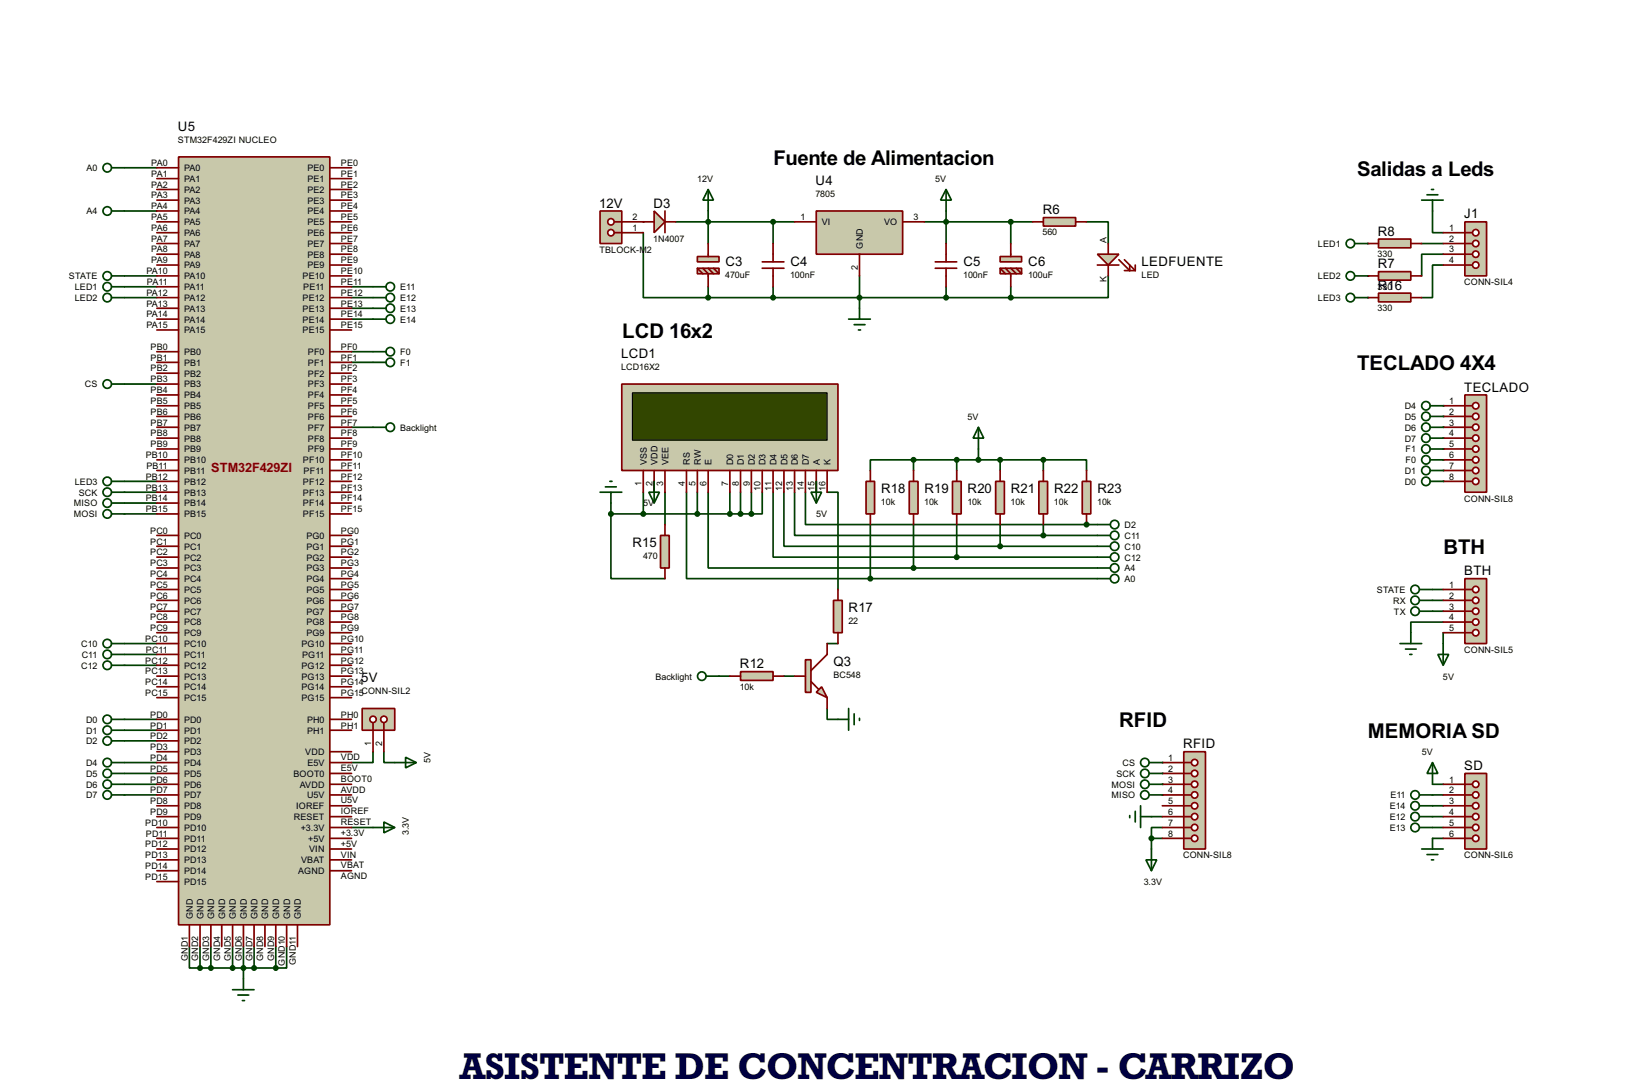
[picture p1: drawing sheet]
<svg xmlns="http://www.w3.org/2000/svg" width="383mm" height="256mm" viewBox="0 0 383 256" stroke-linecap="round" stroke-linejoin="round" font-family="sans-serif">
<g fill="none" stroke="#004000" stroke-width=".4">
<path d="M158.8 52.1h27.9M166.4 49.6v7.6M181.7 52.1v5.1M217.2 52.1h25.4M222.3 49.6v7.6M237.5 52.1v5.1M255.3 52.1h5.1v5.1M166.4 67.4v2.5h71.1M181.7 67.4v2.5M202 64.8v5.1M222.3 67.4v2.5M237.5 67.4v2.5"/>
<path d="M260.4 64.8v5.1h-22.9"/>
</g>
<g fill="#004000">
<circle cx="321.4" cy="57.2" r=".2"/>
<circle cx="321.4" cy="64.8" r=".2"/>
</g>
<g fill="none" stroke="#004000" stroke-width=".4">
<path d="M151.2 115.6v5.1h22.8v-5.1M153.7 113.1v2.5M163.9 115.6v5.1M171.5 115.6v5.1M191.8 113.1v2.5M194.4 115.6h2.5v22.9M214.7 108h-10.2v2.5M214.7 108h30.5M214.7 108v2.5M224.8 108v2.5M229.9 105.5v2.5M235 108v2.5"/>
<path d="M245.2 108h10.1v2.5M245.2 108v2.5M169 158.8h2.5M336.6 184.2h2.5M336.6 186.7h2.5M336.6 189.3h2.5M336.6 191.8h2.5M336.6 196.9h2.5M336.6 194.4h2.5"/>
</g>
<g fill="#004000">
<circle cx="339.1" cy="95.3" r=".2"/>
<circle cx="339.1" cy="97.8" r=".2"/>
<circle cx="339.1" cy="100.4" r=".2"/>
<circle cx="339.1" cy="102.9" r=".2"/>
<circle cx="339.1" cy="105.5" r=".2"/>
<circle cx="339.1" cy="108" r=".2"/>
<circle cx="339.1" cy="110.5" r=".2"/>
<circle cx="339.1" cy="113.1" r=".2"/>
</g>
<g fill="none" stroke="#004000" stroke-width=".4">
<path d="M156.3 115.6v7.6M166.4 115.6v17.8h48.3M181.7 115.6v15.3h43.1M184.2 115.6v12.7h50.8M186.7 115.6v10.2h58.5M214.7 123.2v10.2M214.7 133.4h43.2M224.8 123.2v7.7M224.8 130.9h33.1M235 123.2v5.1M235 128.3h22.9M245.2 123.2v2.6"/>
<path d="M245.2 125.8h12.7"/>
</g>
<circle cx="255.3" cy="123.2" r=".2" fill="#004000"/>
<path d="M29.3 49.6h7.6M151.2 54.7v15.2h15.2M189.3 115.6v7.6h68.6M29.3 151.2h7.6M29.3 153.7h7.6M29.3 156.3h7.6" fill="none" stroke="#004000" stroke-width=".4"/>
<circle cx="151.2" cy="52.1" r=".2" fill="#004000"/>
<g fill="none" stroke="#004000" stroke-width=".4">
<path d="M29.3 39.4h7.6M82.6 85.1h5.1M82.6 82.6h5.1M82.6 100.4h5.1M161.3 115.6v20.3h43.2M176.6 115.6v5.1M179.1 115.6v5.1h-2.5M174 120.7h2.6M204.5 123.2v12.7M204.5 135.9h53.4M29.3 174h7.6M29.3 179.1h7.6"/>
<path d="M29.3 169h7.6M29.3 171.5h7.6M29.3 181.7h7.6M29.3 184.2h7.6M29.3 186.7h7.6M82.6 194.4h5.1M44.5 222.3v5.1h2.5M47 227.4h17.8M47 222.3v5.1M49.6 222.3v5.1M54.7 222.3v5.1M57.2 222.3v7.6"/>
<path d="M59.7 222.3v5.1M64.8 222.3v5.1M67.4 222.3v5.1h-2.6"/>
</g>
<circle cx="321.4" cy="69.9" r=".2" fill="#004000"/>
<path d="M184.2 158.8h2.5M194.4 151.2h2.5M194.4 166.4v2.6h2.5" fill="none" stroke="#004000" stroke-width=".4"/>
<g fill="#004000">
<circle cx="273.1" cy="179.1" r=".2"/>
<circle cx="273.1" cy="181.7" r=".2"/>
<circle cx="273.1" cy="184.2" r=".2"/>
<circle cx="273.1" cy="186.7" r=".2"/>
</g>
<g fill="none" stroke="#004000" stroke-width=".4">
<path d="M334.1 57.2h5M336.6 49.6v5.1h2.5M339.1 59.7h-5v5.1M29.3 67.4h7.6M29.3 69.9h7.6M29.3 64.8h7.6M82.6 67.4h5.1M82.6 69.9h5.1M82.6 75h5.1M82.6 72.4h5.1M202 69.9v2.5M339.1 62.3h-2.5v7.6h-2.5"/>
<path d="M29.3 90.2h7.6M29.3 118.2h7.6M29.3 115.6h7.6M29.3 113.1h7.6M143.6 118.2v2.5M29.3 120.7h7.6M143.6 120.7v15.2h12.7M143.6 120.7h7.6M336.6 138.5h2.5M336.6 141h2.5M336.6 143.6h2.5M339.1 146.1h-7.6v2.5"/>
<path d="M339.1 148.6v2.6M87.7 176.6v2.5h-5.1M90.2 176.6v2.5h2.6M270.6 196.9h2.5M270.6 196.9v2.5M270.6 191.8h2.5M273.1 194.4h-2.5v2.5"/>
</g>
<path d="M153.7 49.6l2.6 2.5-2.6 2.6z" fill="#c8c8aa" stroke="#800000" stroke-width=".4"/>
<path d="M151.2 52.1h2.5M156.3 49.6v5.1M156.3 52.1h2.5" fill="none" stroke="#800000" stroke-width=".4"/>
<g fill="#c8c8aa" stroke="#800000" stroke-width=".4">
<path d="M163.9 60.3h5.1v1.2h-5.1z"/>
<path d="M163.9 63h5.1v1.3h-5.1z"/>
</g>
<path d="M166.4 57.2v3.1M181.7 57.2v4.3M163.9 63l1.3 1.3M165.2 63l1.2 1.3v3.1M166.4 63l1.3 1.3M167.7 63l1.3 1.3M179.1 61.5h5.1M179.1 63h5.1M181.7 63v4.4" fill="none" stroke="#800000" stroke-width=".4"/>
<g fill="#004000" stroke="#004000" stroke-width=".4">
<circle cx="166.4" cy="52.1" r=".5"/>
<circle cx="166.4" cy="69.9" r=".5"/>
</g>
<path d="M191.8 49.6h20.3v10.1h-20.3z" fill="#c8c8aa" stroke="#800000" stroke-width=".4"/>
<path d="M186.7 52.1h5.1M202 59.7v5.1M212.1 52.1h5.1M222.3 57.2v4.3M219.8 61.5h5M219.8 63h5M222.3 63v4.4" fill="none" stroke="#800000" stroke-width=".4"/>
<g fill="#004000" stroke="#004000" stroke-width=".4">
<circle cx="181.6" cy="52.1" r=".5"/>
<circle cx="181.6" cy="69.9" r=".5"/>
</g>
<g fill="#c8c8aa" stroke="#800000" stroke-width=".4">
<path d="M235 60.3h5.1v1.2h-5.1z"/>
<path d="M235 63h5.1v1.3h-5.1z"/>
</g>
<path d="M237.5 57.2v3.1M235 63l1.3 1.3M236.3 63l1.2 1.3v3.1M237.5 63l1.3 1.3M238.8 63l1.3 1.3" fill="none" stroke="#800000" stroke-width=".4"/>
<path d="M245.2 51.1h7.6v2h-7.6z" fill="#c8c8aa" stroke="#800000" stroke-width=".4"/>
<path d="M242.6 52.1h2.6M252.8 52.1h2.5" fill="none" stroke="#800000" stroke-width=".4"/>
<path d="M257.9 59.7h5l-2.5 2.6z" fill="#c8c8aa" stroke="#800000" stroke-width=".4"/>
<path d="M260.4 57.2v2.5M257.9 62.3h5M260.4 62.3v2.5M262.9 61l2.6 2.6v-1.3M264.2 61l2.6 2.6M264.2 63.6h2.6M266.8 62.3v1.3" fill="none" stroke="#800000" stroke-width=".4"/>
<g fill="#004000" stroke="#004000" stroke-width=".4">
<circle cx="222.3" cy="52.1" r=".5"/>
<circle cx="237.5" cy="52.1" r=".5"/>
<circle cx="201.9" cy="69.9" r=".5"/>
<circle cx="222.3" cy="69.9" r=".5"/>
<circle cx="237.5" cy="69.9" r=".5"/>
</g>
<path d="M166.4 44.5l1.3 2.5h-2.5zM166.4 44.5v5.1M222.3 44.5l1.3 2.5h-2.6zM222.3 44.5v5.1" fill="none" stroke="#004000" stroke-width=".4"/>
<path d="M323.9 63.8h7.6v2h-7.6z" fill="#c8c8aa" stroke="#800000" stroke-width=".4"/>
<path d="M321.4 64.8h2.5M331.5 64.8h2.6" fill="none" stroke="#800000" stroke-width=".4"/>
<path d="M323.9 56.2h7.6v2h-7.6z" fill="#c8c8aa" stroke="#800000" stroke-width=".4"/>
<path d="M321.4 57.2h2.5M331.5 57.2h2.6" fill="none" stroke="#800000" stroke-width=".4"/>
<g fill="none" stroke="#004000" stroke-width=".4">
<path d="M318.3 57.2h3.1M318.3 64.8h3.1"/>
<circle cx="317.3" cy="57.2" r="1"/>
<circle cx="317.3" cy="64.8" r="1"/>
</g>
<path d="M146.1 90.2h50.8v20.3h-50.8z" fill="#c8c8aa" stroke="#800000" stroke-width=".4"/>
<path d="M148.6 92.3h45.8v11.1h-45.8z" fill="#324600" stroke="#000" stroke-width=".25"/>
<g fill="none" stroke="#800000" stroke-width=".4">
<path d="M151.2 110.5v5.1M153.7 110.5v5.1M156.3 110.5v5.1M161.3 110.5v5.1M163.9 110.5v5.1M166.4 110.5v5.1M171.5 110.5v5.1M174 110.5v5.1M176.6 110.5v5.1M179.1 110.5v5.1M181.7 110.5v5.1M184.2 110.5v5.1"/>
<path d="M186.7 110.5v5.1M189.3 110.5v5.1M191.8 110.5v5.1M194.4 110.5v5.1"/>
</g>
<g fill="#004000" stroke="#004000" stroke-width=".4">
<circle cx="174" cy="120.7" r=".5"/>
<circle cx="171.5" cy="120.7" r=".5"/>
<circle cx="163.8" cy="120.7" r=".5"/>
<circle cx="151.1" cy="120.7" r=".5"/>
</g>
<path d="M141 115.6h5.1M142.3 114.4h2.5M143.3 113.1h.5M143.6 115.6v2.6M152.5 115.6h2.5l-1.3 2.6zM153.7 113.1v5.1" fill="none" stroke="#004000" stroke-width=".4"/>
<path d="M203.5 113.1h2v7.6h-2z" fill="#c8c8aa" stroke="#800000" stroke-width=".4"/>
<path d="M204.5 110.5v2.6M204.5 120.7v2.5" fill="none" stroke="#800000" stroke-width=".4"/>
<path d="M213.7 113.1h2v7.6h-2z" fill="#c8c8aa" stroke="#800000" stroke-width=".4"/>
<path d="M214.7 110.5v2.6M214.7 120.7v2.5" fill="none" stroke="#800000" stroke-width=".4"/>
<path d="M223.8 113.1h2.1v7.6h-2.1z" fill="#c8c8aa" stroke="#800000" stroke-width=".4"/>
<path d="M224.8 110.5v2.6M224.8 120.7v2.5" fill="none" stroke="#800000" stroke-width=".4"/>
<path d="M234 113.1h2v7.6h-2z" fill="#c8c8aa" stroke="#800000" stroke-width=".4"/>
<path d="M235 110.5v2.6M235 120.7v2.5" fill="none" stroke="#800000" stroke-width=".4"/>
<path d="M244.1 113.1h2.1v7.6h-2.1z" fill="#c8c8aa" stroke="#800000" stroke-width=".4"/>
<path d="M245.2 110.5v2.6M245.2 120.7v2.5" fill="none" stroke="#800000" stroke-width=".4"/>
<path d="M254.3 113.1h2v7.6h-2z" fill="#c8c8aa" stroke="#800000" stroke-width=".4"/>
<path d="M255.3 110.5v2.6M255.3 120.7v2.5" fill="none" stroke="#800000" stroke-width=".4"/>
<g fill="#004000" stroke="#004000" stroke-width=".4">
<circle cx="245.1" cy="108" r=".5"/>
<circle cx="235" cy="108" r=".5"/>
<circle cx="224.8" cy="108" r=".5"/>
<circle cx="214.6" cy="108" r=".5"/>
<circle cx="229.9" cy="108" r=".5"/>
</g>
<path d="M229.9 100.4l1.3 2.5h-2.5zM229.9 100.4v5.1" fill="none" stroke="#004000" stroke-width=".4"/>
<path d="M195.9 141h2v7.6h-2z" fill="#c8c8aa" stroke="#800000" stroke-width=".4"/>
<path d="M196.9 138.5v2.5M196.9 148.6v2.6" fill="none" stroke="#800000" stroke-width=".4"/>
<g fill="none" stroke="#004000" stroke-width=".4">
<path d="M165.9 158.8h3.1M196.9 169h2.5M199.4 166.4v5.1M200.7 167.7v2.5M202 168.7v.5"/>
<circle cx="164.9" cy="158.8" r="1"/>
</g>
<path d="M174 157.8h7.7v2h-7.7z" fill="#c8c8aa" stroke="#800000" stroke-width=".4"/>
<path d="M171.5 158.8h2.5M181.7 158.8h2.5" fill="none" stroke="#800000" stroke-width=".4"/>
<path d="M190.6 115.6h2.5l-1.3 2.6zM191.8 113.1v5.1" fill="none" stroke="#004000" stroke-width=".4"/>
<path d="M42 36.9h35.5v180.3h-35.5z" fill="#c8c8aa" stroke="#800000" stroke-width=".4"/>
<g fill="none" stroke="#800000" stroke-width=".4">
<path d="M36.9 39.4h5.1M77.5 39.4h5.1M36.9 42h5.1M36.9 44.5h5.1M36.9 47h5.1M36.9 52.1h5.1M36.9 54.7h5.1M36.9 57.2h5.1M36.9 59.7h5.1M36.9 49.6h5.1M77.5 42h5.1M77.5 44.5h5.1"/>
<path d="M77.5 47h5.1M77.5 52.1h5.1M77.5 54.7h5.1M77.5 57.2h5.1M77.5 59.7h5.1M77.5 49.6h5.1M36.9 62.3h5.1M36.9 64.8h5.1M36.9 67.4h5.1M36.9 69.9h5.1M36.9 72.4h5.1M36.9 75h5.1"/>
<path d="M36.9 77.5h5.1M77.5 62.3h5.1M77.5 64.8h5.1M77.5 67.4h5.1M77.5 69.9h5.1M77.5 72.4h5.1M77.5 75h5.1M77.5 77.5h5.1M36.9 82.6h5.1M36.9 85.1h5.1M36.9 87.7h5.1M36.9 90.2h5.1"/>
<path d="M36.9 92.8h5.1M36.9 95.3h5.1M36.9 97.8h5.1M77.5 82.6h5.1M77.5 85.1h5.1M77.5 87.7h5.1M77.5 90.2h5.1M77.5 92.8h5.1M77.5 95.3h5.1M77.5 97.8h5.1M36.9 100.4h5.1M36.9 102.9h5.1"/>
<path d="M36.9 105.5h5.1M36.9 108h5.1M36.9 110.5h5.1M36.9 113.1h5.1M36.9 115.6h5.1M36.9 118.2h5.1M77.5 100.4h5.1M77.5 102.9h5.1M77.5 105.5h5.1M77.5 108h5.1M77.5 110.5h5.1M77.5 113.1h5.1"/>
<path d="M77.5 115.6h5.1M77.5 118.2h5.1M36.9 120.7h5.1M36.9 125.8h5.1M36.9 128.3h5.1M36.9 130.9h5.1M36.9 133.4h5.1M36.9 135.9h5.1M36.9 138.5h5.1M77.5 120.7h5.1M77.5 125.8h5.1M77.5 128.3h5.1"/>
<path d="M77.5 130.9h5.1M77.5 133.4h5.1M77.5 135.9h5.1M77.5 138.5h5.1M36.9 141h5.1M36.9 143.6h5.1M36.9 146.1h5.1M36.9 148.6h5.1M36.9 151.2h5.1M36.9 153.7h5.1M36.9 156.3h5.1M36.9 158.8h5.1"/>
<path d="M77.5 141h5.1M77.5 143.6h5.1M77.5 146.1h5.1M77.5 148.6h5.1M77.5 151.2h5.1M77.5 153.7h5.1M77.5 156.3h5.1M77.5 158.8h5.1M36.9 161.3h5.1M36.9 163.9h5.1M36.9 169h5.1M36.9 171.5h5.1"/>
<path d="M36.9 174h5.1M36.9 176.6h5.1M36.9 179.1h5.1M77.5 161.3h5.1M77.5 163.9h5.1M77.5 169h5.1M77.5 171.5h5.1M77.5 176.6h5.1M77.5 179.1h5.1M36.9 181.7h5.1M36.9 184.2h5.1M36.9 186.7h5.1"/>
<path d="M36.9 189.3h5.1M36.9 191.8h5.1M36.9 194.4h5.1M36.9 196.9h5.1M36.9 199.4h5.1M77.5 181.7h5.1M77.5 184.2h5.1M77.5 186.7h5.1M77.5 189.3h5.1M77.5 191.8h5.1M77.5 194.4h5.1M77.5 196.9h5.1"/>
<path d="M77.5 199.4h5.1M36.9 202h5.1M36.9 204.5h5.1M36.9 207.1h5.1M44.5 217.2v5.1M47 217.2v5.1M49.6 217.2v5.1M52.1 217.2v5.1M54.7 217.2v5.1M57.2 217.2v5.1M59.7 217.2v5.1M62.3 217.2v5.1"/>
<path d="M64.8 217.2v5.1M67.4 217.2v5.1M69.9 217.2v5.1M77.5 202h5.1M77.5 204.5h5.1"/>
</g>
<g fill="none" stroke="#004000" stroke-width=".4">
<path d="M336.6 179.1l1.3 2.6h-2.6zM336.6 179.1v5.1M333.6 186.7h3M333.6 189.3h3M333.6 191.8h3"/>
<circle cx="332.5" cy="186.7" r="1"/>
<circle cx="332.5" cy="191.8" r="1"/>
<circle cx="332.5" cy="189.3" r="1"/>
</g>
<path d="M344.2 181.7h5.1v17.7h-5.1z" fill="#c8c8aa" stroke="#800000" stroke-width=".4"/>
<path d="M344.2 184.2h1.8" fill="none" stroke="#800000" stroke-width=".4"/>
<circle cx="346.7" cy="184.2" r=".75" fill="#feffff" stroke="#800000" stroke-width=".4"/>
<path d="M344.2 186.7h1.8" fill="none" stroke="#800000" stroke-width=".4"/>
<circle cx="346.7" cy="186.7" r=".75" fill="#feffff" stroke="#800000" stroke-width=".4"/>
<path d="M344.2 189.3h1.8" fill="none" stroke="#800000" stroke-width=".4"/>
<circle cx="346.7" cy="189.3" r=".75" fill="#feffff" stroke="#800000" stroke-width=".4"/>
<path d="M344.2 191.8h1.8" fill="none" stroke="#800000" stroke-width=".4"/>
<circle cx="346.7" cy="191.8" r=".75" fill="#feffff" stroke="#800000" stroke-width=".4"/>
<path d="M344.2 194.4h1.8" fill="none" stroke="#800000" stroke-width=".4"/>
<circle cx="346.7" cy="194.4" r=".75" fill="#feffff" stroke="#800000" stroke-width=".4"/>
<path d="M344.2 196.9h1.8" fill="none" stroke="#800000" stroke-width=".4"/>
<circle cx="346.7" cy="196.9" r=".75" fill="#feffff" stroke="#800000" stroke-width=".4"/>
<path d="M339.1 184.2h5.1M339.1 186.7h5.1M339.1 189.3h5.1M339.1 191.8h5.1M339.1 194.4h5.1M339.1 196.9h5.1" fill="none" stroke="#800000" stroke-width=".4"/>
<g fill="none" stroke="#004000" stroke-width=".4">
<path d="M333.6 194.4h3M334.1 199.4h5M336.6 196.9v2.5M335.3 200.7h2.6M336.4 202h.5"/>
<circle cx="332.5" cy="194.4" r="1"/>
</g>
<path d="M344.2 92.8h5.1v22.8h-5.1z" fill="#c8c8aa" stroke="#800000" stroke-width=".4"/>
<path d="M344.2 95.3h1.8" fill="none" stroke="#800000" stroke-width=".4"/>
<circle cx="346.7" cy="95.3" r=".75" fill="#feffff" stroke="#800000" stroke-width=".4"/>
<path d="M344.2 97.8h1.8" fill="none" stroke="#800000" stroke-width=".4"/>
<circle cx="346.7" cy="97.8" r=".75" fill="#feffff" stroke="#800000" stroke-width=".4"/>
<path d="M344.2 100.4h1.8" fill="none" stroke="#800000" stroke-width=".4"/>
<circle cx="346.7" cy="100.4" r=".75" fill="#feffff" stroke="#800000" stroke-width=".4"/>
<path d="M344.2 102.9h1.8" fill="none" stroke="#800000" stroke-width=".4"/>
<circle cx="346.7" cy="102.9" r=".75" fill="#feffff" stroke="#800000" stroke-width=".4"/>
<path d="M344.2 105.5h1.8" fill="none" stroke="#800000" stroke-width=".4"/>
<circle cx="346.7" cy="105.5" r=".75" fill="#feffff" stroke="#800000" stroke-width=".4"/>
<path d="M344.2 108h1.8" fill="none" stroke="#800000" stroke-width=".4"/>
<circle cx="346.7" cy="108" r=".75" fill="#feffff" stroke="#800000" stroke-width=".4"/>
<path d="M344.2 110.5h1.8" fill="none" stroke="#800000" stroke-width=".4"/>
<circle cx="346.7" cy="110.5" r=".75" fill="#feffff" stroke="#800000" stroke-width=".4"/>
<path d="M344.2 113.1h1.8" fill="none" stroke="#800000" stroke-width=".4"/>
<circle cx="346.7" cy="113.1" r=".75" fill="#feffff" stroke="#800000" stroke-width=".4"/>
<path d="M339.1 95.3h5.1M339.1 97.8h5.1M339.1 100.4h5.1M339.1 102.9h5.1M339.1 105.5h5.1M339.1 108h5.1M339.1 110.5h5.1M339.1 113.1h5.1" fill="none" stroke="#800000" stroke-width=".4"/>
<g fill="none" stroke="#004000" stroke-width=".4">
<path d="M336.1 95.3h3M336.1 97.8h3M336.1 100.4h3M336.1 102.9h3M336.1 105.5h3M336.1 108h3M336.1 110.5h3M336.1 113.1h3"/>
<circle cx="335" cy="95.3" r="1"/>
<circle cx="335" cy="97.8" r="1"/>
<circle cx="335" cy="102.9" r="1"/>
<circle cx="335" cy="100.4" r="1"/>
<circle cx="335" cy="105.5" r="1"/>
<circle cx="335" cy="113.1" r="1"/>
<circle cx="335" cy="108" r="1"/>
<circle cx="335" cy="110.5" r="1"/>
</g>
<path d="M155.2 125.8h2.1v7.6h-2.1z" fill="#c8c8aa" stroke="#800000" stroke-width=".4"/>
<path d="M156.3 123.2v2.6M156.3 133.4v2.5" fill="none" stroke="#800000" stroke-width=".4"/>
<g fill="none" stroke="#004000" stroke-width=".4">
<path d="M26.2 49.6h3.1M257.9 123.2h3M257.9 125.8h3M257.9 128.3h3M257.9 130.9h3M257.9 133.4h3M257.9 135.9h3M26.2 151.2h3.1M26.2 153.7h3.1M26.2 156.3h3.1"/>
<circle cx="25.2" cy="49.6" r="1"/>
<circle cx="261.9" cy="128.3" r="1"/>
<circle cx="261.9" cy="123.2" r="1"/>
<circle cx="261.9" cy="135.9" r="1"/>
<circle cx="261.9" cy="130.9" r="1"/>
<circle cx="261.9" cy="133.4" r="1"/>
<circle cx="261.9" cy="125.8" r="1"/>
<circle cx="25.2" cy="156.3" r="1"/>
<circle cx="25.2" cy="153.7" r="1"/>
<circle cx="25.2" cy="151.2" r="1"/>
</g>
<g fill="#004000" stroke="#004000" stroke-width=".4">
<circle cx="214.6" cy="133.4" r=".5"/>
<circle cx="224.8" cy="130.9" r=".5"/>
<circle cx="235" cy="128.3" r=".5"/>
<circle cx="245.1" cy="125.8" r=".5"/>
<circle cx="255.3" cy="123.2" r=".5"/>
</g>
<path d="M141 49.6h5.1v7.6h-5.1z" fill="#c8c8aa" stroke="#800000" stroke-width=".4"/>
<path d="M144.3 54.7h1.8" fill="none" stroke="#800000" stroke-width=".4"/>
<circle cx="143.5" cy="54.7" r=".75" fill="#feffff" stroke="#800000" stroke-width=".4"/>
<path d="M144.3 52.1h1.8" fill="none" stroke="#800000" stroke-width=".4"/>
<circle cx="143.5" cy="52.1" r=".75" fill="#feffff" stroke="#800000" stroke-width=".4"/>
<path d="M146.1 54.7h5.1M146.1 52.1h5.1" fill="none" stroke="#800000" stroke-width=".4"/>
<g fill="none" stroke="#004000" stroke-width=".4">
<path d="M26.2 39.4h3.1M87.7 85.1h3M87.7 82.6h3M87.7 100.4h3M26.2 174h3.1M26.2 179.1h3.1M26.2 169h3.1M26.2 171.5h3.1M26.2 181.7h3.1M26.2 184.2h3.1M26.2 186.7h3.1M87.7 194.4h5.1"/>
<path d="M90.2 193.1l2.6 1.3-2.6 1.2zM54.7 232.5h5M55.9 233.7h2.6M57 235h.5M57.2 229.9v2.6"/>
<circle cx="25.2" cy="39.4" r="1"/>
<circle cx="91.7" cy="85.1" r="1"/>
<circle cx="91.7" cy="82.6" r="1"/>
<circle cx="91.7" cy="100.4" r="1"/>
<circle cx="25.2" cy="169" r="1"/>
<circle cx="25.2" cy="171.5" r="1"/>
<circle cx="25.2" cy="179.1" r="1"/>
<circle cx="25.2" cy="174" r="1"/>
<circle cx="25.2" cy="184.2" r="1"/>
<circle cx="25.2" cy="186.7" r="1"/>
<circle cx="25.2" cy="181.7" r="1"/>
</g>
<g fill="#004000" stroke="#004000" stroke-width=".4">
<circle cx="204.5" cy="135.9" r=".5"/>
<circle cx="176.5" cy="120.7" r=".5"/>
<circle cx="64.8" cy="227.4" r=".5"/>
<circle cx="59.7" cy="227.4" r=".5"/>
<circle cx="57.2" cy="227.4" r=".5"/>
<circle cx="54.6" cy="227.4" r=".5"/>
<circle cx="49.5" cy="227.4" r=".5"/>
<circle cx="47" cy="227.4" r=".5"/>
</g>
<path d="M323.9 68.9h7.6v2h-7.6z" fill="#c8c8aa" stroke="#800000" stroke-width=".4"/>
<path d="M321.4 69.9h2.5M331.5 69.9h2.6" fill="none" stroke="#800000" stroke-width=".4"/>
<g fill="none" stroke="#004000" stroke-width=".4">
<path d="M334.1 47h5M335.3 45.8h2.6M336.4 44.5h.5M336.6 47v2.6M318.3 69.9h3.1"/>
<circle cx="317.3" cy="69.9" r="1"/>
</g>
<path d="M193.1 161.3l1.3 2.6-2.6-1.3z" fill="#c8c8aa" stroke="#800000" stroke-width=".4"/>
<path d="M189.3 155h1.3v7.6h-1.3z" fill="#c8c8aa" stroke="#800000" stroke-width=".4"/>
<path d="M186.7 158.8h2.6M194.4 151.2v2.5l-3.8 3.8M190.6 160.1l1.7 1.8M194.4 163.9v2.5" fill="none" stroke="#800000" stroke-width=".4"/>
<path d="M278.2 176.6h5.1v22.8h-5.1z" fill="#c8c8aa" stroke="#800000" stroke-width=".4"/>
<path d="M278.2 179.1h1.8" fill="none" stroke="#800000" stroke-width=".4"/>
<circle cx="280.7" cy="179.1" r=".75" fill="#feffff" stroke="#800000" stroke-width=".4"/>
<path d="M278.2 181.7h1.8" fill="none" stroke="#800000" stroke-width=".4"/>
<circle cx="280.7" cy="181.7" r=".75" fill="#feffff" stroke="#800000" stroke-width=".4"/>
<path d="M278.2 184.2h1.8" fill="none" stroke="#800000" stroke-width=".4"/>
<circle cx="280.7" cy="184.2" r=".75" fill="#feffff" stroke="#800000" stroke-width=".4"/>
<path d="M278.2 186.7h1.8" fill="none" stroke="#800000" stroke-width=".4"/>
<circle cx="280.7" cy="186.7" r=".75" fill="#feffff" stroke="#800000" stroke-width=".4"/>
<path d="M278.2 189.3h1.8" fill="none" stroke="#800000" stroke-width=".4"/>
<circle cx="280.7" cy="189.3" r=".75" fill="#feffff" stroke="#800000" stroke-width=".4"/>
<path d="M278.2 191.8h1.8" fill="none" stroke="#800000" stroke-width=".4"/>
<circle cx="280.7" cy="191.8" r=".75" fill="#feffff" stroke="#800000" stroke-width=".4"/>
<path d="M278.2 194.4h1.8" fill="none" stroke="#800000" stroke-width=".4"/>
<circle cx="280.7" cy="194.4" r=".75" fill="#feffff" stroke="#800000" stroke-width=".4"/>
<path d="M278.2 196.9h1.8" fill="none" stroke="#800000" stroke-width=".4"/>
<circle cx="280.7" cy="196.9" r=".75" fill="#feffff" stroke="#800000" stroke-width=".4"/>
<path d="M273.1 179.1h5.1M273.1 181.7h5.1M273.1 184.2h5.1M273.1 186.7h5.1M273.1 189.3h5.1M273.1 191.8h5.1M273.1 194.4h5.1M273.1 196.9h5.1" fill="none" stroke="#800000" stroke-width=".4"/>
<g fill="none" stroke="#004000" stroke-width=".4">
<path d="M26.2 67.4h3.1M26.2 69.9h3.1M199.4 75h5.1M200.7 76.3h2.6M201.7 77.5h.5M202 72.4v2.6M26.2 90.2h3.1M26.2 118.2h3.1M26.2 115.6h3.1M26.2 113.1h3.1M26.2 120.7h3.1M270.1 179.1h3"/>
<path d="M265.5 191.6v.5M266.8 190.6v2.5M268 191.8h2.6M268 189.3v5.1M270.1 181.7h3M270.1 184.2h3M270.1 186.7h3M270.6 199.4v5.1M269.3 202h2.5l-1.2 2.5z"/>
<circle cx="25.2" cy="69.9" r="1"/>
<circle cx="25.2" cy="67.4" r="1"/>
<circle cx="25.2" cy="90.2" r="1"/>
<circle cx="25.2" cy="118.2" r="1"/>
<circle cx="25.2" cy="113.1" r="1"/>
<circle cx="25.2" cy="115.6" r="1"/>
<circle cx="25.2" cy="120.7" r="1"/>
<circle cx="269" cy="179.1" r="1"/>
<circle cx="269" cy="181.7" r="1"/>
<circle cx="269" cy="186.7" r="1"/>
<circle cx="269" cy="184.2" r="1"/>
</g>
<g fill="#004000" stroke="#004000" stroke-width=".4">
<circle cx="270.5" cy="196.9" r=".5"/>
<circle cx="143.5" cy="120.7" r=".5"/>
</g>
<path d="M344.2 135.9h5.1v15.3h-5.1z" fill="#c8c8aa" stroke="#800000" stroke-width=".4"/>
<path d="M344.2 138.5h1.8" fill="none" stroke="#800000" stroke-width=".4"/>
<circle cx="346.7" cy="138.5" r=".75" fill="#feffff" stroke="#800000" stroke-width=".4"/>
<path d="M344.2 141h1.8" fill="none" stroke="#800000" stroke-width=".4"/>
<circle cx="346.7" cy="141" r=".75" fill="#feffff" stroke="#800000" stroke-width=".4"/>
<path d="M344.2 143.6h1.8" fill="none" stroke="#800000" stroke-width=".4"/>
<circle cx="346.7" cy="143.6" r=".75" fill="#feffff" stroke="#800000" stroke-width=".4"/>
<path d="M344.2 146.1h1.8" fill="none" stroke="#800000" stroke-width=".4"/>
<circle cx="346.7" cy="146.1" r=".75" fill="#feffff" stroke="#800000" stroke-width=".4"/>
<path d="M344.2 148.6h1.8" fill="none" stroke="#800000" stroke-width=".4"/>
<circle cx="346.7" cy="148.6" r=".75" fill="#feffff" stroke="#800000" stroke-width=".4"/>
<path d="M339.1 138.5h5.1M339.1 141h5.1M339.1 143.6h5.1M339.1 146.1h5.1M339.1 148.6h5.1" fill="none" stroke="#800000" stroke-width=".4"/>
<g fill="none" stroke="#004000" stroke-width=".4">
<path d="M26.2 64.8h3.1M329 151.2h5.1M330.3 152.5h2.5M331.3 153.7h.5M331.5 148.6v2.6M333.6 141h3M333.6 143.6h3M337.9 153.7h2.5l-1.3 2.6zM339.1 151.2v5.1"/>
<circle cx="25.2" cy="64.8" r="1"/>
<circle cx="332.5" cy="141" r="1"/>
<circle cx="332.5" cy="143.6" r="1"/>
</g>
<path d="M344.2 52.1h5.1v12.7h-5.1z" fill="#c8c8aa" stroke="#800000" stroke-width=".4"/>
<path d="M344.2 54.7h1.8" fill="none" stroke="#800000" stroke-width=".4"/>
<circle cx="346.7" cy="54.7" r=".75" fill="#feffff" stroke="#800000" stroke-width=".4"/>
<path d="M344.2 57.2h1.8" fill="none" stroke="#800000" stroke-width=".4"/>
<circle cx="346.7" cy="57.2" r=".75" fill="#feffff" stroke="#800000" stroke-width=".4"/>
<path d="M344.2 59.7h1.8" fill="none" stroke="#800000" stroke-width=".4"/>
<circle cx="346.7" cy="59.7" r=".75" fill="#feffff" stroke="#800000" stroke-width=".4"/>
<path d="M344.2 62.3h1.8" fill="none" stroke="#800000" stroke-width=".4"/>
<circle cx="346.7" cy="62.3" r=".75" fill="#feffff" stroke="#800000" stroke-width=".4"/>
<path d="M339.1 54.7h5.1M339.1 57.2h5.1M339.1 59.7h5.1M339.1 62.3h5.1" fill="none" stroke="#800000" stroke-width=".4"/>
<g fill="none" stroke="#004000" stroke-width=".4">
<path d="M87.7 67.4h3M87.7 75h3M87.7 69.9h3M87.7 72.4h3M333.6 138.5h3M92.8 179.1h5M95.3 177.9l2.5 1.2-2.5 1.3z"/>
<circle cx="91.7" cy="67.4" r="1"/>
<circle cx="91.7" cy="72.4" r="1"/>
<circle cx="91.7" cy="75" r="1"/>
<circle cx="91.7" cy="69.9" r="1"/>
<circle cx="332.5" cy="138.5" r="1"/>
</g>
<path d="M85.1 166.4h7.7v5.1h-7.7z" fill="#c8c8aa" stroke="#800000" stroke-width=".4"/>
<path d="M87.7 169.7v1.8" fill="none" stroke="#800000" stroke-width=".4"/>
<circle cx="87.6" cy="169" r=".75" fill="#feffff" stroke="#800000" stroke-width=".4"/>
<path d="M90.2 169.7v1.8" fill="none" stroke="#800000" stroke-width=".4"/>
<circle cx="90.2" cy="169" r=".75" fill="#feffff" stroke="#800000" stroke-width=".4"/>
<path d="M87.7 171.5v5.1M90.2 171.5v5.1" fill="none" stroke="#800000" stroke-width=".4"/>
<text font-size="10.4" fill="#000040" x="108" y="253.3">ASISTENTE DE CONCENTRACION - CARRIZO</text>
<g font-size="5.4">
<text x="181.7" y="38.7">Fuente de Alimentacion</text>
<text x="318.9" y="41.3">Salidas a Leds</text>
<text x="146.2" y="79.4">LCD 16x2</text>
<text x="318.9" y="87">TECLADO 4X4</text>
<text x="339.2" y="130.2">BTH</text>
<text x="263" y="170.8">RFID</text>
<text x="321.4" y="173.4">MEMORIA SD</text>
</g>
<g font-size="3.5">
<text x="41.8" y="30.7">U5</text>
<text x="191.7" y="43.4">U4</text>
<text x="140.8" y="48.7">12V</text>
<text x="153.6" y="48.7">D3</text>
<text x="245" y="50.3">R6</text>
<text x="344.1" y="51.3">J1</text>
<text x="323.8" y="55.4">R8</text>
<text x="170.5" y="62.4">C3</text>
<text x="185.7" y="62.4">C4</text>
<text x="226.4" y="62.4">C5</text>
<text x="241.6" y="62.4">C6</text>
<text x="268.3" y="62.4">LEDFUENTE</text>
<text x="323.8" y="63">R7</text>
<text x="323.8" y="68.1">R16</text>
<text x="146" y="84">LCD1</text>
<text x="344.1" y="92">TECLADO</text>
<text x="207.1" y="115.8">R18</text>
<text x="217.2" y="115.8">R19</text>
<text x="227.4" y="115.8">R20</text>
<text x="237.5" y="115.8">R21</text>
<text x="247.7" y="115.8">R22</text>
<text x="257.9" y="115.8">R23</text>
<text x="148.6" y="128.5">R15</text>
<text x="344.1" y="135.1">BTH</text>
<text x="199.4" y="143.7">R17</text>
<text x="84.9" y="160.2">5V</text>
<text x="173.9" y="157">R12</text>
<text x="195.9" y="156.4">Q3</text>
<text x="278" y="175.8">RFID</text>
<text x="344.1" y="180.9">SD</text>
</g>
<text font-size="3.4" fill="#800000" x="49.6" y="110.8">STM32F429ZI</text>
<g font-size="2.4">
<text x="41.8" y="33.6">STM32F429ZI NUCLEO</text>
<text x="20.3" y="40.2">A0</text>
<text x="35.5" y="39">PA0</text>
<text x="35.5" y="41.6">PA1</text>
<text x="43.2" y="40.2">PA0</text>
<text x="72.2" y="40.2">PE0</text>
<text x="80.1" y="39">PE0</text>
<text x="80.1" y="41.6">PE1</text>
<text x="35.5" y="44.1">PA2</text>
<text x="35.5" y="46.6">PA3</text>
<text x="43.2" y="42.7">PA1</text>
<text x="43.2" y="45.3">PA2</text>
<text x="43.2" y="47.8">PA3</text>
<text x="72.2" y="42.7">PE1</text>
<text x="72.2" y="45.3">PE2</text>
<text x="72.2" y="47.8">PE3</text>
<text x="80.1" y="44.1">PE2</text>
<text x="80.1" y="46.6">PE3</text>
<text x="163.9" y="42.7">12V</text>
<text x="191.6" y="46.3">7805</text>
<text x="219.8" y="42.7">5V</text>
<text x="20.3" y="50.4">A4</text>
<text x="35.5" y="51.7">PA5</text>
<text x="35.5" y="49.2">PA4</text>
<text x="43.2" y="52.9">PA5</text>
<text x="43.2" y="50.4">PA4</text>
<text x="72.2" y="50.4">PE4</text>
<text x="72.2" y="52.9">PE5</text>
<text x="80.1" y="49.2">PE4</text>
<text x="80.1" y="51.7">PE5</text>
<text x="148.6" y="51.7">2</text>
<text x="188.1" y="51.7">1</text>
<text x="193.1" y="52.9">VI</text>
<text x="207.7" y="52.9">VO</text>
<text x="214.7" y="51.7">3</text>
<text x="35.5" y="54.3">PA6</text>
<text x="35.5" y="56.8">PA7</text>
<text x="35.5" y="59.3">PA8</text>
<text x="43.2" y="55.4">PA6</text>
<text x="43.2" y="58">PA7</text>
<text x="72.2" y="55.4">PE6</text>
<text x="72.2" y="58">PE7</text>
<text x="80.1" y="54.3">PE6</text>
<text x="80.1" y="56.8">PE7</text>
<text x="80.1" y="59.3">PE8</text>
<text x="140.8" y="59.4">TBLOCK-M2</text>
<text x="148.6" y="54.3">1</text>
<text x="153.5" y="56.8">1N4007</text>
<text x="202.8" y="58.4" transform="rotate(-90 202.8 58.4)">GND</text>
<text x="245" y="55.3">560</text>
<text x="260" y="57.2" transform="rotate(-90 260 57.2)">A</text>
<text x="309.7" y="58">LED1</text>
<text x="340.5" y="54.3">1</text>
<text x="340.5" y="56.8">2</text>
<text x="340.5" y="59.3">3</text>
<text x="16.2" y="65.6">STATE</text>
<text x="34.4" y="64.4">PA10</text>
<text x="35.5" y="61.9">PA9</text>
<text x="43.2" y="60.5">PA8</text>
<text x="43.2" y="63.1">PA9</text>
<text x="43.2" y="65.6">PA10</text>
<text x="71.1" y="65.6">PE10</text>
<text x="72.2" y="60.5">PE8</text>
<text x="72.2" y="63.1">PE9</text>
<text x="80.1" y="61.9">PE9</text>
<text x="80.1" y="64.4">PE10</text>
<text x="170.4" y="65.4">470uF</text>
<text x="185.7" y="65.4">100nF</text>
<text x="201.6" y="63.4" transform="rotate(-90 201.6 63.4)">2</text>
<text x="226.3" y="65.4">100nF</text>
<text x="241.6" y="65.4">100uF</text>
<text x="268.2" y="65.4">LED</text>
<text x="309.7" y="65.6">LED2</text>
<text x="323.7" y="60.4">330</text>
<text x="340.5" y="61.9">4</text>
<text x="17.6" y="68.1">LED1</text>
<text x="17.6" y="70.7">LED2</text>
<text x="34.4" y="69.5">PA12</text>
<text x="34.4" y="72">PA13</text>
<text x="34.5" y="67">PA11</text>
<text x="43.2" y="68.1">PA11</text>
<text x="43.2" y="70.7">PA12</text>
<text x="71.1" y="70.7">PE12</text>
<text x="71.2" y="68.1">PE11</text>
<text x="80.1" y="67">PE11</text>
<text x="80.1" y="69.5">PE12</text>
<text x="80.1" y="72">PE13</text>
<text x="94" y="68.1">E11</text>
<text x="94" y="70.7">E12</text>
<text x="260" y="66.2" transform="rotate(-90 260 66.2)">K</text>
<text x="309.7" y="70.7">LED3</text>
<text x="323.7" y="68">330</text>
<text x="344" y="67">CONN-SIL4</text>
<text x="34.4" y="74.6">PA14</text>
<text x="34.4" y="77.1">PA15</text>
<text x="43.2" y="73.2">PA13</text>
<text x="43.2" y="75.8">PA14</text>
<text x="71.1" y="73.2">PE13</text>
<text x="71.1" y="75.8">PE14</text>
<text x="80.1" y="74.6">PE14</text>
<text x="80.1" y="77.1">PE15</text>
<text x="94" y="75.8">E14</text>
<text x="94" y="73.2">E13</text>
<text x="323.7" y="73.1">330</text>
<text x="35.4" y="82.2">PB0</text>
<text x="43.2" y="78.3">PA15</text>
<text x="43.2" y="83.4">PB0</text>
<text x="71.1" y="78.3">PE15</text>
<text x="72.3" y="83.4">PF0</text>
<text x="80.1" y="82.2">PF0</text>
<text x="94" y="83.4">F0</text>
<text x="35.4" y="84.7">PB1</text>
<text x="35.4" y="87.3">PB2</text>
<text x="35.4" y="89.8">PB3</text>
<text x="43.2" y="85.9">PB1</text>
<text x="43.2" y="88.5">PB2</text>
<text x="72.3" y="85.9">PF1</text>
<text x="72.3" y="88.5">PF2</text>
<text x="80.1" y="84.7">PF1</text>
<text x="80.1" y="87.3">PF2</text>
<text x="80.1" y="89.8">PF3</text>
<text x="94" y="85.9">F1</text>
<text x="145.9" y="86.9">LCD16X2</text>
<text x="19.9" y="91">CS</text>
<text x="35.4" y="92.4">PB4</text>
<text x="35.4" y="94.9">PB5</text>
<text x="43.2" y="91">PB3</text>
<text x="43.2" y="93.6">PB4</text>
<text x="72.3" y="91">PF3</text>
<text x="72.3" y="93.6">PF4</text>
<text x="80.1" y="92.4">PF4</text>
<text x="80.1" y="94.9">PF5</text>
<text x="340.5" y="94.9">1</text>
<text x="35.4" y="97.4">PB6</text>
<text x="35.4" y="100">PB7</text>
<text x="43.2" y="96.1">PB5</text>
<text x="43.2" y="98.6">PB6</text>
<text x="43.2" y="101.2">PB7</text>
<text x="72.3" y="96.1">PF5</text>
<text x="72.3" y="98.6">PF6</text>
<text x="72.3" y="101.2">PF7</text>
<text x="80.1" y="97.4">PF6</text>
<text x="80.1" y="100">PF7</text>
<text x="94" y="101.2">Backlight</text>
<text x="227.4" y="98.6">5V</text>
<text x="330.1" y="96.1">D4</text>
<text x="330.1" y="98.6">D5</text>
<text x="330.1" y="101.2">D6</text>
<text x="340.5" y="97.4">2</text>
<text x="340.5" y="100">3</text>
<text x="34.2" y="107.6">PB10</text>
<text x="35.4" y="102.5">PB8</text>
<text x="35.4" y="105.1">PB9</text>
<text x="43.2" y="103.7">PB8</text>
<text x="43.2" y="106.3">PB9</text>
<text x="72.3" y="103.7">PF8</text>
<text x="72.3" y="106.3">PF9</text>
<text x="80.1" y="102.5">PF8</text>
<text x="80.1" y="105.1">PF9</text>
<text x="80.1" y="107.6">PF10</text>
<text x="330.1" y="103.7">D7</text>
<text x="330.3" y="106.3">F1</text>
<text x="340.5" y="102.5">4</text>
<text x="340.5" y="105.1">5</text>
<text x="340.5" y="107.6">6</text>
<text x="17.6" y="113.9">LED3</text>
<text x="34.2" y="112.7">PB12</text>
<text x="34.4" y="110.1">PB11</text>
<text x="43.2" y="108.8">PB10</text>
<text x="43.2" y="111.3">PB11</text>
<text x="43.2" y="113.9">PB12</text>
<text x="71.2" y="108.8">PF10</text>
<text x="71.2" y="113.9">PF12</text>
<text x="71.3" y="111.3">PF11</text>
<text x="80.1" y="110.1">PF11</text>
<text x="80.1" y="112.7">PF12</text>
<text x="152" y="109.2" transform="rotate(-90 152 109.2)">VSS</text>
<text x="154.5" y="109.2" transform="rotate(-90 154.5 109.2)">VDD</text>
<text x="157.1" y="109.2" transform="rotate(-90 157.1 109.2)">VEE</text>
<text x="162.1" y="109.2" transform="rotate(-90 162.1 109.2)">RS</text>
<text x="164.7" y="109.2" transform="rotate(-90 164.7 109.2)">RW</text>
<text x="167.2" y="109.2" transform="rotate(-90 167.2 109.2)">E</text>
<text x="172.3" y="109.2" transform="rotate(-90 172.3 109.2)">D0</text>
<text x="174.8" y="109.2" transform="rotate(-90 174.8 109.2)">D1</text>
<text x="177.4" y="109.2" transform="rotate(-90 177.4 109.2)">D2</text>
<text x="179.9" y="109.2" transform="rotate(-90 179.9 109.2)">D3</text>
<text x="182.5" y="109.2" transform="rotate(-90 182.5 109.2)">D4</text>
<text x="185" y="109.2" transform="rotate(-90 185 109.2)">D5</text>
<text x="187.5" y="109.2" transform="rotate(-90 187.5 109.2)">D6</text>
<text x="190.1" y="109.2" transform="rotate(-90 190.1 109.2)">D7</text>
<text x="192.6" y="109.2" transform="rotate(-90 192.6 109.2)">A</text>
<text x="195.2" y="109.2" transform="rotate(-90 195.2 109.2)">K</text>
<text x="330.1" y="111.3">D1</text>
<text x="330.1" y="113.9">D0</text>
<text x="330.3" y="108.8">F0</text>
<text x="340.5" y="110.1">7</text>
<text x="340.5" y="112.7">8</text>
<text x="17.3" y="119">MISO</text>
<text x="18.5" y="116.4">SCK</text>
<text x="34.2" y="115.2">PB13</text>
<text x="34.2" y="117.8">PB14</text>
<text x="43.2" y="116.4">PB13</text>
<text x="43.2" y="119">PB14</text>
<text x="71.2" y="116.4">PF13</text>
<text x="71.2" y="119">PF14</text>
<text x="80.1" y="115.2">PF13</text>
<text x="80.1" y="117.8">PF14</text>
<text x="150.8" y="114.2" transform="rotate(-90 150.8 114.2)">1</text>
<text x="151.1" y="119">5V</text>
<text x="153.3" y="114.2" transform="rotate(-90 153.3 114.2)">2</text>
<text x="155.9" y="114.2" transform="rotate(-90 155.9 114.2)">3</text>
<text x="160.9" y="114.2" transform="rotate(-90 160.9 114.2)">4</text>
<text x="163.5" y="114.2" transform="rotate(-90 163.5 114.2)">5</text>
<text x="166" y="114.2" transform="rotate(-90 166 114.2)">6</text>
<text x="171.1" y="114.2" transform="rotate(-90 171.1 114.2)">7</text>
<text x="173.6" y="114.2" transform="rotate(-90 173.6 114.2)">8</text>
<text x="176.2" y="114.2" transform="rotate(-90 176.2 114.2)">9</text>
<text x="178.7" y="115.4" transform="rotate(-90 178.7 115.4)">10</text>
<text x="181.3" y="115.2" transform="rotate(-90 181.3 115.2)">11</text>
<text x="183.8" y="115.4" transform="rotate(-90 183.8 115.4)">12</text>
<text x="186.3" y="115.4" transform="rotate(-90 186.3 115.4)">13</text>
<text x="188.9" y="115.4" transform="rotate(-90 188.9 115.4)">14</text>
<text x="191.4" y="115.4" transform="rotate(-90 191.4 115.4)">15</text>
<text x="194" y="115.4" transform="rotate(-90 194 115.4)">16</text>
<text x="207" y="118.7">10k</text>
<text x="217.2" y="118.7">10k</text>
<text x="227.3" y="118.7">10k</text>
<text x="237.5" y="118.7">10k</text>
<text x="247.7" y="118.7">10k</text>
<text x="257.8" y="118.7">10k</text>
<text x="344" y="117.8">CONN-SIL8</text>
<text x="17.3" y="121.5">MOSI</text>
<text x="34.2" y="120.3">PB15</text>
<text x="35.3" y="125.4">PC0</text>
<text x="43.2" y="121.5">PB15</text>
<text x="71.2" y="121.5">PF15</text>
<text x="80.1" y="120.3">PF15</text>
<text x="80.1" y="125.4">PG0</text>
<text x="191.8" y="121.5">5V</text>
<text x="264.2" y="124">D2</text>
<text x="35.3" y="127.9">PC1</text>
<text x="35.3" y="130.5">PC2</text>
<text x="43.2" y="126.6">PC0</text>
<text x="43.2" y="129.1">PC1</text>
<text x="43.2" y="131.7">PC2</text>
<text x="72" y="126.6">PG0</text>
<text x="72" y="129.1">PG1</text>
<text x="72" y="131.7">PG2</text>
<text x="80.1" y="127.9">PG1</text>
<text x="80.1" y="130.5">PG2</text>
<text x="151.1" y="131.4">470</text>
<text x="264.2" y="126.6">C11</text>
<text x="264.2" y="129.1">C10</text>
<text x="264.2" y="131.7">C12</text>
<text x="35.3" y="133">PC3</text>
<text x="35.3" y="135.5">PC4</text>
<text x="43.2" y="134.2">PC3</text>
<text x="43.2" y="136.7">PC4</text>
<text x="72" y="134.2">PG3</text>
<text x="72" y="136.7">PG4</text>
<text x="80.1" y="133">PG3</text>
<text x="80.1" y="135.5">PG4</text>
<text x="264.2" y="134.2">A4</text>
<text x="264.2" y="136.7">A0</text>
<text x="35.3" y="138.1">PC5</text>
<text x="35.3" y="140.6">PC6</text>
<text x="35.3" y="143.2">PC7</text>
<text x="43.2" y="139.3">PC5</text>
<text x="43.2" y="141.8">PC6</text>
<text x="72" y="139.3">PG5</text>
<text x="72" y="141.8">PG6</text>
<text x="80.1" y="138.1">PG5</text>
<text x="80.1" y="140.6">PG6</text>
<text x="80.1" y="143.2">PG7</text>
<text x="323.5" y="139.3">STATE</text>
<text x="327.3" y="141.8">RX</text>
<text x="340.5" y="138.1">1</text>
<text x="340.5" y="140.6">2</text>
<text x="340.5" y="143.2">3</text>
<text x="35.3" y="145.7">PC8</text>
<text x="35.3" y="148.2">PC9</text>
<text x="43.2" y="144.4">PC7</text>
<text x="43.2" y="146.9">PC8</text>
<text x="43.2" y="149.4">PC9</text>
<text x="72" y="144.4">PG7</text>
<text x="72" y="146.9">PG8</text>
<text x="72" y="149.4">PG9</text>
<text x="80.1" y="145.7">PG8</text>
<text x="80.1" y="148.2">PG9</text>
<text x="199.4" y="146.6">22</text>
<text x="327.5" y="144.4">TX</text>
<text x="340.5" y="145.7">4</text>
<text x="340.5" y="148.2">5</text>
<text x="19.1" y="152">C10</text>
<text x="19.2" y="154.5">C11</text>
<text x="34.1" y="150.8">PC10</text>
<text x="34.1" y="155.9">PC12</text>
<text x="34.3" y="153.3">PC11</text>
<text x="43.2" y="152">PC10</text>
<text x="43.2" y="154.5">PC11</text>
<text x="70.8" y="152">PG10</text>
<text x="71" y="154.5">PG11</text>
<text x="80.1" y="150.8">PG10</text>
<text x="80.1" y="153.3">PG11</text>
<text x="80.1" y="155.9">PG12</text>
<text x="344" y="153.4">CONN-SIL5</text>
<text x="19.1" y="157.1">C12</text>
<text x="34.1" y="158.4">PC13</text>
<text x="34.1" y="160.9">PC14</text>
<text x="43.2" y="157.1">PC12</text>
<text x="43.2" y="159.6">PC13</text>
<text x="70.8" y="157.1">PG12</text>
<text x="70.8" y="159.6">PG13</text>
<text x="80.1" y="158.4">PG13</text>
<text x="80.1" y="160.9">PG14</text>
<text x="154" y="159.6">Backlight</text>
<text x="195.8" y="159.3">BC548</text>
<text x="339.1" y="159.6">5V</text>
<text x="34.1" y="163.5">PC15</text>
<text x="43.2" y="162.1">PC14</text>
<text x="43.2" y="164.7">PC15</text>
<text x="70.8" y="162.1">PG14</text>
<text x="70.8" y="164.7">PG15</text>
<text x="80.1" y="163.5">PG15CONN-SIL2</text>
<text x="173.8" y="162">10k</text>
<text x="20.2" y="169.8">D0</text>
<text x="20.2" y="172.3">D1</text>
<text x="35.3" y="168.6">PD0</text>
<text x="35.3" y="171.1">PD1</text>
<text x="35.3" y="173.6">PD2</text>
<text x="43.2" y="169.8">PD0</text>
<text x="43.2" y="172.3">PD1</text>
<text x="72.1" y="169.8">PH0</text>
<text x="72.1" y="172.3">PH1</text>
<text x="80.1" y="168.6">PH0</text>
<text x="80.1" y="171.1">PH1</text>
<text x="20.2" y="174.8">D2</text>
<text x="20.2" y="179.9">D4</text>
<text x="35.3" y="176.2">PD3</text>
<text x="35.3" y="178.7">PD4</text>
<text x="43.2" y="174.8">PD2</text>
<text x="43.2" y="177.4">PD3</text>
<text x="43.2" y="179.9">PD4</text>
<text x="71.7" y="177.4">VDD</text>
<text x="72.2" y="179.9">E5V</text>
<text x="80.1" y="178.6">VDD</text>
<text x="87.3" y="175.2" transform="rotate(-90 87.3 175.2)">1</text>
<text x="89.8" y="175.2" transform="rotate(-90 89.8 175.2)">2</text>
<text x="101.2" y="179.2" transform="rotate(-90 101.2 179.2)">5V</text>
<text x="263.8" y="179.9">CS</text>
<text x="274.5" y="178.7">1</text>
<text x="334.1" y="177.4">5V</text>
<text x="20.2" y="182.5">D5</text>
<text x="20.2" y="185">D6</text>
<text x="35.3" y="181.3">PD5</text>
<text x="35.3" y="183.8">PD6</text>
<text x="43.2" y="182.5">PD5</text>
<text x="43.2" y="185">PD6</text>
<text x="68.9" y="182.5">BOOT0</text>
<text x="70.4" y="185">AVDD</text>
<text x="80.1" y="181.1">E5V</text>
<text x="80.1" y="183.7">BOOT0</text>
<text x="261.2" y="185">MOSI</text>
<text x="262.3" y="182.5">SCK</text>
<text x="274.5" y="181.3">2</text>
<text x="274.5" y="183.8">3</text>
<text x="340.5" y="183.8">1</text>
<text x="20.2" y="187.5">D7</text>
<text x="35.3" y="186.3">PD7</text>
<text x="35.3" y="188.9">PD8</text>
<text x="35.3" y="191.4">PD9</text>
<text x="43.2" y="187.5">PD7</text>
<text x="43.2" y="190.1">PD8</text>
<text x="69.6" y="190.1">IOREF</text>
<text x="72.1" y="187.5">U5V</text>
<text x="80.1" y="186.2">AVDD</text>
<text x="80.1" y="188.7">U5V</text>
<text x="80.1" y="191.3">IOREF</text>
<text x="261.2" y="187.5">MISO</text>
<text x="274.5" y="186.3">4</text>
<text x="274.5" y="188.9">5</text>
<text x="274.5" y="191.4">6</text>
<text x="326.5" y="190.1">E14</text>
<text x="326.7" y="187.5">E11</text>
<text x="340.5" y="186.3">2</text>
<text x="340.5" y="188.9">3</text>
<text x="340.5" y="191.4">4</text>
<text x="34.1" y="194">PD10</text>
<text x="34.3" y="196.5">PD11</text>
<text x="43.2" y="192.6">PD9</text>
<text x="43.2" y="195.2">PD10</text>
<text x="43.2" y="197.7">PD11</text>
<text x="69" y="192.6">RESET</text>
<text x="70.7" y="195.2">+3.3V</text>
<text x="72.4" y="197.7">+5V</text>
<text x="80.1" y="196.4">+3.3V</text>
<text x="80.1" y="193.8">RESET</text>
<text x="96.1" y="196.2" transform="rotate(-90 96.1 196.2)">3.3V</text>
<text x="274.5" y="194">7</text>
<text x="274.5" y="196.5">8</text>
<text x="326.5" y="192.6">E12</text>
<text x="326.5" y="195.2">E13</text>
<text x="340.5" y="194">5</text>
<text x="340.5" y="196.5">6</text>
<text x="34.1" y="199">PD12</text>
<text x="34.1" y="201.6">PD13</text>
<text x="43.2" y="200.2">PD12</text>
<text x="43.2" y="202.8">PD13</text>
<text x="70.7" y="202.8">VBAT</text>
<text x="72.6" y="200.2">VIN</text>
<text x="80.1" y="198.9">+5V</text>
<text x="80.1" y="201.4">VIN</text>
<text x="80.1" y="204">VBAT</text>
<text x="278" y="201.6">CONN-SIL8</text>
<text x="344" y="201.6">CONN-SIL6</text>
<text x="34.1" y="204.1">PD14</text>
<text x="34.1" y="206.7">PD15</text>
<text x="43.2" y="205.3">PD14</text>
<text x="43.2" y="207.9">PD15</text>
<text x="70" y="205.3">AGND</text>
<text x="80.1" y="206.5">AGND</text>
<text x="268.8" y="207.9">3.3V</text>
<text x="45.3" y="215.9" transform="rotate(-90 45.3 215.9)">GND</text>
<text x="47.8" y="215.9" transform="rotate(-90 47.8 215.9)">GND</text>
<text x="50.4" y="215.9" transform="rotate(-90 50.4 215.9)">GND</text>
<text x="52.9" y="215.9" transform="rotate(-90 52.9 215.9)">GND</text>
<text x="55.5" y="215.9" transform="rotate(-90 55.5 215.9)">GND</text>
<text x="58" y="215.9" transform="rotate(-90 58 215.9)">GND</text>
<text x="60.5" y="215.9" transform="rotate(-90 60.5 215.9)">GND</text>
<text x="63.1" y="215.9" transform="rotate(-90 63.1 215.9)">GND</text>
<text x="65.6" y="215.9" transform="rotate(-90 65.6 215.9)">GND</text>
<text x="68.2" y="215.9" transform="rotate(-90 68.2 215.9)">GND</text>
<text x="70.7" y="215.9" transform="rotate(-90 70.7 215.9)">GND</text>
<text x="44.1" y="225.7" transform="rotate(-90 44.1 225.7)">GND1</text>
<text x="46.6" y="225.7" transform="rotate(-90 46.6 225.7)">GND2</text>
<text x="49.1" y="225.7" transform="rotate(-90 49.1 225.7)">GND3</text>
<text x="51.7" y="225.7" transform="rotate(-90 51.7 225.7)">GND4</text>
<text x="54.2" y="225.7" transform="rotate(-90 54.2 225.7)">GND5</text>
<text x="56.8" y="225.7" transform="rotate(-90 56.8 225.7)">GND6</text>
<text x="59.3" y="225.7" transform="rotate(-90 59.3 225.7)">GND7</text>
<text x="61.8" y="225.7" transform="rotate(-90 61.8 225.7)">GND8</text>
<text x="64.4" y="225.7" transform="rotate(-90 64.4 225.7)">GND9</text>
<text x="67" y="226.8" transform="rotate(-90 67 226.8)">GND10</text>
<text x="69.5" y="226.7" transform="rotate(-90 69.5 226.7)">GND11</text>
</g>
</svg>
